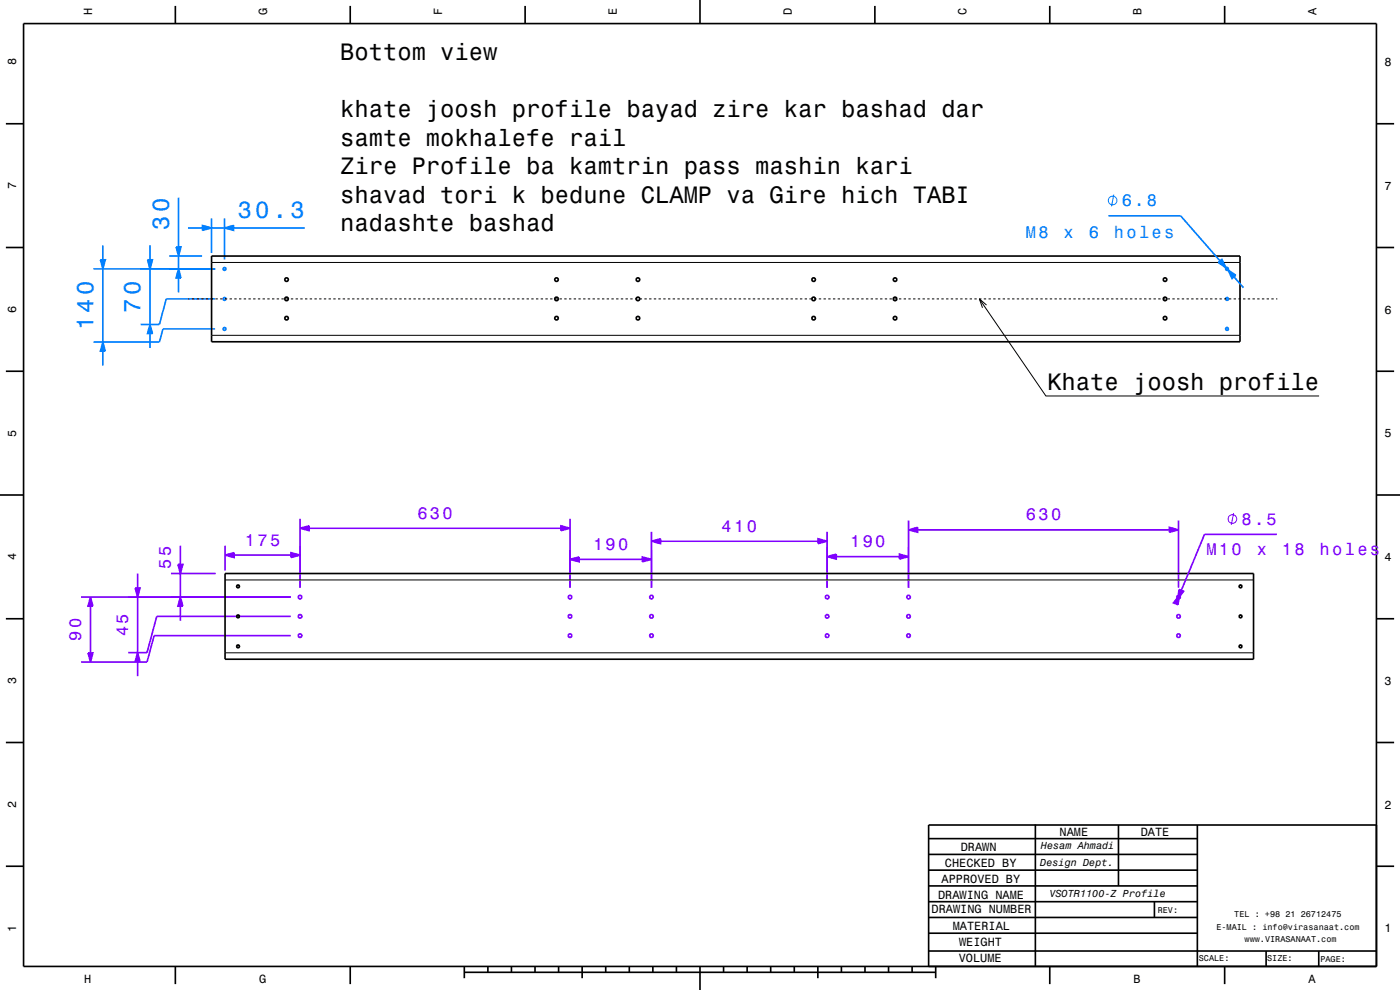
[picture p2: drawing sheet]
<svg xmlns="http://www.w3.org/2000/svg" width="297mm" height="210mm" viewBox="0 0 297 210" stroke-linecap="round" stroke-linejoin="round" font-family="sans-serif">
<g fill="none" stroke="#0080ff" stroke-width=".35">
<path d="M19.8 57h25.8M35.9 54.3h7M44.9 46.3v7.4M47.6 46.3v8.7M45.6 63.4h-10.3l-1.5 5.4h-4M45.6 69.8h-11l-.8 2.7h-14"/>
<circle cx="47.6" cy="57" r=".31"/>
<circle cx="260.3" cy="57" r=".31"/>
<circle cx="47.6" cy="69.8" r=".31"/>
<circle cx="47.6" cy="63.4" r=".31"/>
<circle cx="260.3" cy="63.4" r=".31"/>
<circle cx="260.3" cy="69.8" r=".31"/>
</g>
<g fill="none" stroke="#8000ff" stroke-width=".35">
<path d="M47.7 115.8v5.2M63.7 110.1v14.6M120.9 110.1v14.6M138.2 112.8v11.9M175.5 112.8v11.9M192.7 110.4v14.3M250 110.4v14.3M17.2 126.7h44.5M36.3 121.7h9.4M61.7 130.7h-28.4l-2.1 7.7h-4M61.7 134.8h-29l-1.5 5.6h-14"/>
<circle cx="63.7" cy="130.7" r=".39"/>
<circle cx="63.7" cy="126.7" r=".39"/>
<circle cx="63.7" cy="134.8" r=".39"/>
<circle cx="120.9" cy="134.8" r=".39"/>
<circle cx="120.9" cy="130.7" r=".39"/>
<circle cx="120.9" cy="126.7" r=".39"/>
<circle cx="138.2" cy="130.7" r=".39"/>
<circle cx="138.2" cy="126.7" r=".39"/>
<circle cx="138.2" cy="134.8" r=".39"/>
<circle cx="175.5" cy="126.7" r=".39"/>
<circle cx="175.5" cy="130.7" r=".39"/>
<circle cx="175.5" cy="134.8" r=".39"/>
<circle cx="192.7" cy="134.8" r=".39"/>
<circle cx="192.7" cy="130.7" r=".39"/>
<circle cx="192.7" cy="126.7" r=".39"/>
<circle cx="250" cy="126.7" r=".39"/>
<circle cx="250" cy="130.7" r=".39"/>
<circle cx="250" cy="134.8" r=".39"/>
</g>
<g fill="none" stroke="#000" stroke-width=".35">
<path d="M5 5h287v200h-287zM37.2 1.3v3.7M74.3 1.3v3.7M111.4 1.3v3.7M148.5 0v5M185.6 1.3v3.7M222.7 1.3v3.7M259.8 1.3v3.7M1.2 26.3h3.8M292 26.3h3.8M1.2 52.5h3.8M44.9 54.3h218.2v18.2h-218.2z"/>
<path d="M292 52.5h3.8M1.2 78.8h3.8M292 78.8h3.8M0 105h5M292 105h5M1.2 131.3h3.8M47.7 121.7h218.2v18.1h-218.2zM292 131.3h3.8M1.2 157.5h3.8M292 157.5h3.8M197 177.9h57M219.6 174.9v30"/>
<path d="M237.3 175v12.9M254 175v30M292 175h-95v30M1.2 183.8h3.8M197 181.2h57M197 184.6h57M197 187.9h57M197 191.3h57M197 194.6h57M197 198h57M244.9 191.3v3.3M292 183.8h3.8"/>
<path d="M37.2 205v3.8M74.3 205v3.8M98.5 206.3h100M98.5 205v2.5M103.5 205v1.3M108.5 205v1.3M113.5 205v1.3M118.5 205v1.3M123.5 205v2.5M128.5 205v1.3M133.5 205v1.3M138.5 205v1.3"/>
<path d="M143.5 205v1.3M148.5 205v5M153.5 205v1.3M158.5 205v1.3M163.5 205v1.3M168.5 205v1.3M173.5 205v2.5M178.5 205v1.3M183.5 205v1.3M188.5 205v1.3M193.5 205v1.3M197 201.7h95"/>
<path d="M198.5 205v2.5M222.7 205v3.8M259.8 205v3.8M268.6 201.7v3.3M279.8 201.8v3.2"/>
<circle cx="60.8" cy="59.3" r=".39"/>
<circle cx="118.1" cy="59.3" r=".39"/>
<circle cx="135.3" cy="59.3" r=".39"/>
<circle cx="172.6" cy="59.3" r=".39"/>
<circle cx="189.9" cy="59.3" r=".39"/>
<circle cx="247.2" cy="59.3" r=".39"/>
<circle cx="60.8" cy="67.5" r=".39"/>
<circle cx="60.8" cy="63.4" r=".39"/>
<circle cx="118.1" cy="63.4" r=".39"/>
<circle cx="118.1" cy="67.5" r=".39"/>
<circle cx="135.3" cy="67.5" r=".39"/>
<circle cx="135.3" cy="63.4" r=".39"/>
<circle cx="172.6" cy="67.5" r=".39"/>
<circle cx="172.6" cy="63.4" r=".39"/>
<circle cx="189.9" cy="63.4" r=".39"/>
<circle cx="189.9" cy="67.5" r=".39"/>
<circle cx="247.2" cy="67.5" r=".39"/>
<circle cx="247.2" cy="63.4" r=".39"/>
<circle cx="50.5" cy="124.4" r=".31"/>
<circle cx="50.5" cy="130.7" r=".31"/>
<circle cx="50.5" cy="137.1" r=".31"/>
<circle cx="263.2" cy="137.1" r=".31"/>
<circle cx="263.2" cy="124.4" r=".31"/>
<circle cx="263.2" cy="130.7" r=".31"/>
</g>
<g fill="none" stroke="#000" stroke-width=".21">
<path d="M44.9 55.7h218.2M39.9 63.4h.3M40.7 63.4h.5M41.7 63.4h.5M42.7 63.4h.5M43.7 63.4h.5M44.7 63.4h.5M44.9 71.1h218.2M45.7 63.4h.5M46.7 63.4h.5M47.7 63.4h.5M48.7 63.4h.5"/>
<path d="M49.7 63.4h.5M50.7 63.4h.5M51.7 63.4h.5M52.7 63.4h.5M53.7 63.4h.5M54.7 63.4h.5M55.7 63.4h.5M56.7 63.4h.5M57.7 63.4h.5M58.7 63.4h.5M59.7 63.4h.5M60.7 63.4h.5"/>
<path d="M61.7 63.4h.5M62.7 63.4h.5M63.7 63.4h.5M64.7 63.4h.5M65.7 63.4h.5M66.7 63.4h.5M67.7 63.4h.5M68.7 63.4h.5M69.7 63.4h.5M70.7 63.4h.5M71.7 63.4h.5M72.7 63.4h.5"/>
<path d="M73.7 63.4h.5M74.7 63.4h.5M75.7 63.4h.5M76.7 63.4h.5M77.7 63.4h.5M78.7 63.4h.5M79.7 63.4h.5M80.7 63.4h.5M81.7 63.4h.5M82.7 63.4h.5M83.7 63.4h.5M84.7 63.4h.5"/>
<path d="M85.7 63.4h.5M86.7 63.4h.5M87.7 63.4h.5M88.7 63.4h.5M89.7 63.4h.5M90.7 63.4h.5M91.7 63.4h.5M92.7 63.4h.5M93.7 63.4h.5M94.7 63.4h.5M95.7 63.4h.5M96.7 63.4h.5"/>
<path d="M97.7 63.4h.5M98.7 63.4h.5M99.7 63.4h.5M100.7 63.4h.5M101.7 63.4h.5M102.7 63.4h.5M103.7 63.4h.5M104.7 63.4h.5M105.7 63.4h.5M106.7 63.4h.5M107.7 63.4h.5M108.7 63.4h.5"/>
<path d="M109.7 63.4h.5M110.7 63.4h.5M111.7 63.4h.5M112.7 63.4h.5M113.7 63.4h.5M114.7 63.4h.5M115.7 63.4h.5M116.7 63.4h.5M117.7 63.4h.5M118.7 63.4h.5M119.7 63.4h.5M120.7 63.4h.5"/>
<path d="M121.7 63.4h.5M122.7 63.4h.5M123.7 63.4h.5M124.7 63.4h.5M125.7 63.4h.5M126.7 63.4h.5M127.7 63.4h.5M128.7 63.4h.5M129.7 63.4h.5M130.7 63.4h.5M131.7 63.4h.5M132.7 63.4h.5"/>
<path d="M133.7 63.4h.5M134.7 63.4h.5M135.7 63.4h.5M136.7 63.4h.5M137.7 63.4h.5M138.7 63.4h.5M139.7 63.4h.5M140.7 63.4h.5M141.7 63.4h.5M142.7 63.4h.5M143.7 63.4h.5M144.7 63.4h.5"/>
<path d="M145.7 63.4h.5M146.7 63.4h.5M147.7 63.4h.5M148.7 63.4h.5M149.7 63.4h.5M150.7 63.4h.5M151.7 63.4h.5M152.7 63.4h.5M153.7 63.4h.5M154.7 63.4h.5M155.7 63.4h.5M156.7 63.4h.5"/>
<path d="M157.7 63.4h.5M158.7 63.4h.5M159.7 63.4h.5M160.7 63.4h.5M161.7 63.4h.5M162.7 63.4h.5M163.7 63.4h.5M164.7 63.4h.5M165.7 63.4h.5M166.7 63.4h.5M167.7 63.4h.5M168.7 63.4h.5"/>
<path d="M169.7 63.4h.5M170.7 63.4h.5M171.7 63.4h.5M172.7 63.4h.5M173.7 63.4h.5M174.7 63.4h.5M175.7 63.4h.5M176.7 63.4h.5M177.7 63.4h.5M178.7 63.4h.5M179.7 63.4h.5M180.7 63.4h.5"/>
<path d="M181.7 63.4h.5M182.7 63.4h.5M183.7 63.4h.5M184.7 63.4h.5M185.7 63.4h.5M186.7 63.4h.5M187.7 63.4h.5M188.7 63.4h.5M189.7 63.4h.5M190.7 63.4h.5M191.7 63.4h.5M192.7 63.4h.5"/>
<path d="M193.7 63.4h.5M194.7 63.4h.5M195.7 63.4h.5M196.7 63.4h.5M197.7 63.4h.5M198.7 63.4h.5M199.7 63.4h.5M200.7 63.4h.5M201.7 63.4h.5M202.7 63.4h.5M203.7 63.4h.5M204.7 63.4h.5"/>
<path d="M205.7 63.4h.5M206.7 63.4h.5M207.7 63.4h.5M208.7 63.4h.5M209.7 63.4h.5M210.7 63.4h.5M211.7 63.4h.5M212.7 63.4h.5M213.7 63.4h.5M214.7 63.4h.5M215.7 63.4h.5M216.7 63.4h.5"/>
<path d="M217.7 63.4h.5M218.7 63.4h.5M219.7 63.4h.5M220.7 63.4h.5M221.7 63.4h.5M222.7 63.4h.5M223.7 63.4h.5M224.7 63.4h.5M225.7 63.4h.5M226.7 63.4h.5M227.7 63.4h.5M228.7 63.4h.5"/>
<path d="M229.7 63.4h.5M230.7 63.4h.5M231.7 63.4h.5M232.7 63.4h.5M233.7 63.4h.5M234.7 63.4h.5M235.7 63.4h.5M236.7 63.4h.5M237.7 63.4h.5M238.7 63.4h.5M239.7 63.4h.5M240.7 63.4h.5"/>
<path d="M241.7 63.4h.5M242.7 63.4h.5M243.7 63.4h.5M244.7 63.4h.5M245.7 63.4h.5M246.7 63.4h.5M247.7 63.4h.5M248.7 63.4h.5M249.7 63.4h.5M250.7 63.4h.5M251.7 63.4h.5M252.7 63.4h.5"/>
<path d="M253.7 63.4h.5M254.7 63.4h.5M255.7 63.4h.5M256.7 63.4h.5M257.7 63.4h.5M258.7 63.4h.5M259.7 63.4h.5M260.7 63.4h.5M261.7 63.4h.5M262.7 63.4h.5M263.7 63.4h.5M264.7 63.4h.5"/>
<path d="M265.7 63.4h.5M266.7 63.4h.5M267.7 63.4h.5M268.7 63.4h.5M269.7 63.4h.5M270.7 63.4h.3M47.7 138.5h218.2M47.7 123h218.2"/>
</g>
<g fill="#0080ff">
<path d="M31.3 55.1h1l-.5 1.9z" fill-rule="evenodd"/>
<path d="M31.8 68.8l.5 1.9h-1z" fill-rule="evenodd"/>
</g>
<path d="M31.3 55.1h1l-.5 1.9zM31.8 52v3.1M31.8 57v11.8M31.8 68.8l.5 1.9h-1zM31.8 70.7v3.1" fill="none" stroke="#0080ff" stroke-width=".35"/>
<g fill="#0080ff">
<path d="M21.3 55.1h1l-.5 1.9z" fill-rule="evenodd"/>
<path d="M21.8 72.5l.5 2h-1z" fill-rule="evenodd"/>
</g>
<path d="M21.3 55.1h1l-.5 1.9zM21.8 52v3.1M21.8 57v15.5M21.8 72.5l.5 2h-1zM21.8 74.5v3" fill="none" stroke="#0080ff" stroke-width=".35"/>
<g fill="#0080ff">
<path d="M47.6 48.3l2-.5v1.1z" fill-rule="evenodd"/>
<path d="M42.9 47.8l2 .5-2 .6z" fill-rule="evenodd"/>
</g>
<path d="M39.9 48.3h3M42.9 47.8l2 .5-2 .6zM44.9 48.3h2.7M47.6 48.3l2-.5v1.1zM49.6 48.3h15.1" fill="none" stroke="#0080ff" stroke-width=".35"/>
<g fill="#0080ff">
<path d="M37.9 57l.5 2h-1z" fill-rule="evenodd"/>
<path d="M37.4 52.4h1l-.5 1.9z" fill-rule="evenodd"/>
</g>
<path d="M37.4 52.4h1l-.5 1.9zM37.9 57l.5 2h-1zM37.9 41.9v10.5M37.9 54.3v2.7M37.9 59v3" fill="none" stroke="#0080ff" stroke-width=".35"/>
<g fill="#0080ff">
<path d="M260.5 57.3l1.7 1.1-.8 .7z" fill-rule="evenodd"/>
<path d="M258.4 55.7l.8-.7 .9 1.8z" fill-rule="evenodd"/>
</g>
<g fill="none" stroke="#0080ff" stroke-width=".21">
<path d="M236.3 41.3l-.5 2.5"/>
<circle cx="236" cy="42.5" r=".91"/>
</g>
<path d="M235.1 45.8h15.4l8.3 9.6M258.4 55.7l.8-.7 .9 1.8zM260.1 56.8l.4 .5M260.5 57.3l1.7 1.1-.8 .7zM261.8 58.7l2 2.3" fill="none" stroke="#0080ff" stroke-width=".35"/>
<path d="M207.8 63.4l14.1 20.6h57.9M209.3 64.7l-1.5-1.3 .6 1.9" fill="none" stroke="#000" stroke-width=".21"/>
<g fill="#8000ff">
<path d="M28.7 124.7h1l-.5 2z" fill-rule="evenodd"/>
<path d="M29.2 138.4l.5 2h-1z" fill-rule="evenodd"/>
</g>
<path d="M28.7 124.7h1l-.5 2zM29.2 138.4l.5 2h-1zM29.2 121.7v3M29.2 126.7v11.7M29.2 140.4v3" fill="none" stroke="#8000ff" stroke-width=".35"/>
<g fill="#8000ff">
<path d="M19.2 126.7l.5 1.9h-1z" fill-rule="evenodd"/>
<path d="M18.7 138.5h1l-.5 1.9z" fill-rule="evenodd"/>
</g>
<path d="M18.7 138.5h1l-.5 1.9zM19.2 126.7l.5 1.9h-1zM19.2 128.6v9.9" fill="none" stroke="#8000ff" stroke-width=".35"/>
<g fill="#8000ff">
<path d="M61.7 117.2l2 .6-2 .5z" fill-rule="evenodd"/>
<path d="M47.7 117.8l2-.6v1.1z" fill-rule="evenodd"/>
</g>
<path d="M47.7 117.8l2-.6v1.1zM49.7 117.8h12M61.7 117.2l2 .6-2 .5z" fill="none" stroke="#8000ff" stroke-width=".35"/>
<g fill="#8000ff">
<path d="M38.3 126.7l.5 1.9h-1z" fill-rule="evenodd"/>
<path d="M37.8 119.7h1l-.5 2z" fill-rule="evenodd"/>
</g>
<path d="M37.8 119.7h1l-.5 2zM38.3 115.8v3.9M38.3 126.7l.5 1.9h-1zM38.3 121.7v5M38.3 128.6v3.1" fill="none" stroke="#8000ff" stroke-width=".35"/>
<g fill="#8000ff">
<path d="M63.7 112.1l1.9-.6v1.1z" fill-rule="evenodd"/>
<path d="M119 111.5l1.9 .6-1.9 .5z" fill-rule="evenodd"/>
</g>
<path d="M63.7 112.1l1.9-.6v1.1zM65.6 112.1h53.4M119 111.5l1.9 .6-1.9 .5z" fill="none" stroke="#8000ff" stroke-width=".35"/>
<g fill="#8000ff">
<path d="M120.9 118.7l2-.6v1.1z" fill-rule="evenodd"/>
<path d="M136.3 118.1l1.9 .6-1.9 .5z" fill-rule="evenodd"/>
</g>
<path d="M120.9 118.7l2-.6v1.1zM122.9 118.7h13.4M136.3 118.1l1.9 .6-1.9 .5z" fill="none" stroke="#8000ff" stroke-width=".35"/>
<g fill="#8000ff">
<path d="M138.2 114.8l1.9-.5v1z" fill-rule="evenodd"/>
<path d="M173.5 114.3l2 .5-2 .5z" fill-rule="evenodd"/>
</g>
<path d="M138.2 114.8l1.9-.5v1zM140.1 114.8h33.4M173.5 114.3l2 .5-2 .5z" fill="none" stroke="#8000ff" stroke-width=".35"/>
<g fill="#8000ff">
<path d="M250.1 125l1 .4-1.2 1.6z" fill-rule="evenodd"/>
<path d="M250.2 126.3l-.3 2-1-.4z" fill-rule="evenodd"/>
</g>
<g fill="none" stroke="#8000ff" stroke-width=".21">
<path d="M261.7 108.8l-.5 2.5"/>
<circle cx="261.5" cy="110.1" r=".92"/>
</g>
<path d="M270.9 113.3h-15.4l-4.9 11.9M250.1 125l1 .4-1.2 1.6zM250.2 126.3l-.3 2-1-.4z" fill="none" stroke="#8000ff" stroke-width=".35"/>
<g fill="#8000ff">
<path d="M175.5 118.1l1.9-.5v1z" fill-rule="evenodd"/>
<path d="M190.8 117.6l1.9 .5-1.9 .5z" fill-rule="evenodd"/>
</g>
<path d="M175.5 118.1l1.9-.5v1zM177.4 118.1h13.4M190.8 117.6l1.9 .5-1.9 .5z" fill="none" stroke="#8000ff" stroke-width=".35"/>
<g fill="#8000ff">
<path d="M192.7 112.4l2-.5v1z" fill-rule="evenodd"/>
<path d="M248.1 111.9l1.9 .5-1.9 .5z" fill-rule="evenodd"/>
</g>
<path d="M192.7 112.4l2-.5v1zM194.7 112.4h53.4M248.1 111.9l1.9 .5-1.9 .5z" fill="none" stroke="#8000ff" stroke-width=".35"/>
<g font-size="5">
<text x="72.2" y="12.8">Bottom view</text>
<text x="72.2" y="24.9">khate joosh profile bayad zire kar bashad dar</text>
<text x="72.2" y="30.9">samte mokhalefe rail</text>
<text x="72.2" y="37">Zire Profile ba kamtrin pass mashin kari</text>
<text x="72.2" y="43">shavad tori k bedune CLAMP va Gire hich TABI</text>
<text x="72.2" y="49.1">nadashte bashad</text>
<text x="222.2" y="82.8">Khate joosh profile</text>
</g>
<g font-size="5" fill="#0080ff">
<text x="50.4" y="46.3">30.3</text>
<text x="35.9" y="48.7" transform="rotate(-90 35.9 48.7)">30</text>
<text x="19.8" y="70" transform="rotate(-90 19.8 70)">140</text>
<text x="29.8" y="66.3" transform="rotate(-90 29.8 66.3)">70</text>
</g>
<g font-size="3.6" fill="#0080ff">
<text x="238" y="43.8">6.8</text>
<text x="217.6" y="50.5">M8</text>
<text x="225.6" y="50.5">x</text>
<text x="231" y="50.5">6</text>
<text x="236.3" y="50.5">holes</text>
</g>
<g font-size="3.6" fill="#8000ff">
<text x="88.5" y="110.1">630</text>
<text x="153.1" y="112.8">410</text>
<text x="217.6" y="110.4">630</text>
<text x="263.4" y="111.3">8.5</text>
<text x="51.9" y="115.8">175</text>
<text x="125.8" y="116.7">190</text>
<text x="180.4" y="116.1">190</text>
<text x="255.9" y="117.8">M10</text>
<text x="266.6" y="117.8">x</text>
<text x="271.9" y="117.8">18</text>
<text x="279.9" y="117.8">holes</text>
<text x="36.3" y="120.6" transform="rotate(-90 36.3 120.6)">55</text>
<text x="17.2" y="136" transform="rotate(-90 17.2 136)">90</text>
<text x="27.2" y="135" transform="rotate(-90 27.2 135)">45</text>
</g>
<g font-size="2.5">
<text x="19.6" y="3.3" transform="rotate(-90 19.6 3.3)">H</text>
<text x="56.7" y="3.3" transform="rotate(-90 56.7 3.3)">G</text>
<text x="93.8" y="3.3" transform="rotate(-90 93.8 3.3)">F</text>
<text x="130.9" y="3.3" transform="rotate(-90 130.9 3.3)">E</text>
<text x="168" y="3.3" transform="rotate(-90 168 3.3)">D</text>
<text x="205.1" y="3.3" transform="rotate(-90 205.1 3.3)">C</text>
<text x="242.2" y="3.3" transform="rotate(-90 242.2 3.3)">B</text>
<text x="279.3" y="3.3" transform="rotate(-90 279.3 3.3)">A</text>
<text x="3.4" y="13.9" transform="rotate(-90 3.4 13.9)">8</text>
<text x="293.7" y="14">8</text>
<text x="3.4" y="40.1" transform="rotate(-90 3.4 40.1)">7</text>
<text x="293.7" y="40.3">7</text>
<text x="3.4" y="66.4" transform="rotate(-90 3.4 66.4)">6</text>
<text x="293.7" y="66.5">6</text>
<text x="3.4" y="92.6" transform="rotate(-90 3.4 92.6)">5</text>
<text x="293.7" y="92.8">5</text>
<text x="3.4" y="118.9" transform="rotate(-90 3.4 118.9)">4</text>
<text x="293.7" y="119">4</text>
<text x="3.4" y="145.1" transform="rotate(-90 3.4 145.1)">3</text>
<text x="293.7" y="145.3">3</text>
<text x="3.4" y="171.4" transform="rotate(-90 3.4 171.4)">2</text>
<text x="293.7" y="171.5">2</text>
<text x="224.8" y="177.3">NAME</text>
<text x="242" y="177.3">DATE</text>
<text x="200.5" y="183.9">CHECKED BY</text>
<text x="203.8" y="180.5">DRAWN</text>
<text x="199" y="190.6">DRAWING NAME</text>
<text x="199.7" y="187.2">APPROVED BY</text>
<text x="3.4" y="197.6" transform="rotate(-90 3.4 197.6)">1</text>
<text x="197.6" y="193.8">DRAWING NUMBER</text>
<text x="202.1" y="197.2">MATERIAL</text>
<text x="293.7" y="197.8">1</text>
<text x="203.5" y="200.6">WEIGHT</text>
<text x="17.9" y="208.4">H</text>
<text x="55" y="208.4">G</text>
<text x="203.4" y="204.1">VOLUME</text>
<text x="240.5" y="208.4">B</text>
<text x="277.6" y="208.4">A</text>
</g>
<g font-size="2.2">
<text x="220.7" y="183.6">Design Dept.</text>
<text x="220.8" y="180.2">Hesam Ahmadi</text>
<text x="222.6" y="190.4">VSOTR1100-Z Profile</text>
</g>
<g font-size="1.8">
<text x="245.6" y="193.6">REV:</text>
<text x="258" y="197.2">E-MAIL : info@virasanaat.com</text>
<text x="261.8" y="194.6">TEL : +98 21 26712475</text>
<text x="254.3" y="203.9">SCALE:</text>
<text x="264" y="199.9">www.VIRASANAAT.com</text>
<text x="268.8" y="203.9">SIZE:</text>
<text x="280.1" y="204">PAGE:</text>
</g>
</svg>
